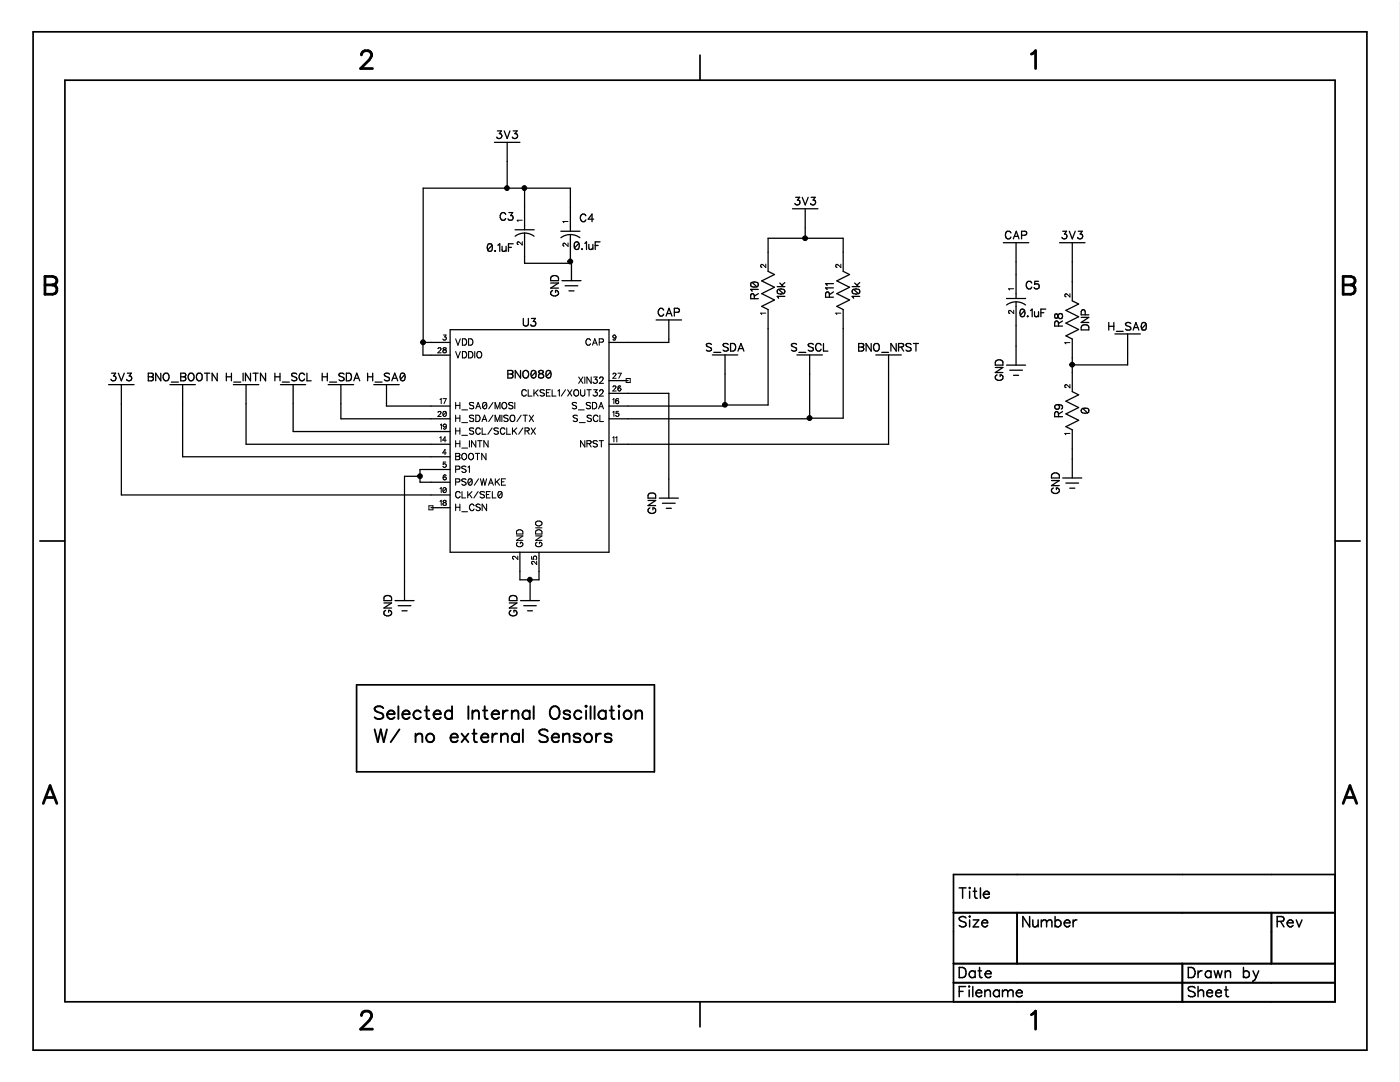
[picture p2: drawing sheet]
<svg xmlns="http://www.w3.org/2000/svg" width="279mm" height="216mm" viewBox="0 0 279 216" stroke-linecap="round" stroke-linejoin="round" font-family="sans-serif">
<g fill="#000" stroke="#000" stroke-width=".2">
<path d="M0 0h279.4v215.9h-279.4z"/>
<circle cx="101.2" cy="37.5" r=".48"/>
<circle cx="104.7" cy="37.5" r=".48"/>
<circle cx="113.8" cy="52.2" r=".49"/>
<circle cx="160.7" cy="47.5" r=".48"/>
<circle cx="84.4" cy="68.3" r=".49"/>
<circle cx="214" cy="72.8" r=".48"/>
<circle cx="83.8" cy="95" r=".48"/>
<circle cx="144.7" cy="80.8" r=".48"/>
<circle cx="161.6" cy="83.4" r=".49"/>
<circle cx="105.8" cy="115.7" r=".48"/>
</g>
<g fill="#fff" stroke="#fff" stroke-width=".2">
<path d="M0 0h279.4v215.9h-279.4z"/>
<path d="M.3 0h278.8v215.9h-278.8z"/>
</g>
<g fill="none" stroke="#000" stroke-width=".38">
<path d="M74.8 145.5l.6 2.6 .6-2.6 .6 2.6 .6-2.6M76.5 141.3a.99 .99 0 0 0-1.7 .2l.2 .4 1.2 .5 .3 .3v.4a1.22 1.22 0 0 1-1.7 0M77.3 142.5a.83 .83 0 0 0 .4 .9 .83 .83 0 0 0 1-.3M77.6 141.9a.68 .68 0 0 1 .8-.1 .68 .68 0 0 1 .3 .7h-1.4zM79.5 140.9v2.6M79.7 145.5l-1.7 2.6M80.3 142.5a.8 .8 0 0 0 .5 .9 .8 .8 0 0 0 .9-.3M80.4 142.2a.71 .71 0 0 1 .8-.4 .71 .71 0 0 1 .5 .7h-1.4zM82.9 146.9l.7-.5 .6 .1 .1 1.6M82.9 146.4v1.7M84 142.2a.83 .83 0 0 0-1.2-.2 .83 .83 0 0 0 0 1.3 .83 .83 0 0 0 1.2-.2M84.8 141.8h.8"/>
<path d="M85.1 140.9v2.1l.2 .3 .4 .2M86.5 142.5a.81 .81 0 0 0 .5 .9 .81 .81 0 0 0 1-.3M86.7 142.2a.69 .69 0 0 1 .8-.4 .69 .69 0 0 1 .5 .7h-1.5zM89.9 147.2a.79 .79 0 0 0 .5 .9 .79 .79 0 0 0 1-.4M90 146.8a.71 .71 0 0 1 .8-.4 .71 .71 0 0 1 .6 .8h-1.5zM90.2 142.2a.81 .81 0 0 0-1.2-.2 .81 .81 0 0 0 0 1.2 .81 .81 0 0 0 1.2-.1M90.2 140.9v2.6M92.1 146.4l1.4 1.7M93.5 140.9v2.6M93.5 146.4l-1.4 1.7M94.3 142.3l.6-.5 .6 .1 .1 1.6M94.3 141.8v1.7"/>
<path d="M94.3 146.4h.8M94.6 145.5v2.1l.1 .4 .5 .1M96 147.2a.79 .79 0 0 0 .5 .8 .79 .79 0 0 0 1-.3M96.1 146.8a.69 .69 0 0 1 .9-.4 .69 .69 0 0 1 .5 .8h-1.5zM96.4 141.8h.8M96.7 140.9v2.1l.2 .3 .5 .2M98.1 142.5a.83 .83 0 0 0 .5 .9 .83 .83 0 0 0 1-.3M98.3 146.4v1.7M98.5 141.9a.68 .68 0 0 1 .8-.1 .68 .68 0 0 1 .3 .7h-1.5zM99.2 146.4a.85 .85 0 0 0-.9 .8M100 146.9l.6-.5 .6 .1 .1 1.6M100 146.4v1.7"/>
<path d="M100.4 141.8v1.7M101.3 141.8a.85 .85 0 0 0-.9 .7M102.2 142.3l.5-.5 .6 .1 .2 1.6M102.2 141.8v1.7M103.6 146.8a.84 .84 0 0 0-1.5 .2 .84 .84 0 0 0 1 1.1l.5-.4M103.6 146.4v1.7M104.4 145.5v2.6M105.7 142.2a.81 .81 0 0 0-1.2-.2 .81 .81 0 0 0 0 1.2 .81 .81 0 0 0 1.2-.1M105.7 141.8v1.7M106.5 140.9v2.6M109.3 145.9a1.08 1.08 0 0 0-1.7 0 .67 .67 0 0 0 .5 .7l1 .4a.63 .63 0 0 1 0 1 1.35 1.35 0 0 1-1.5-.3M110 141.3a.93 .93 0 0 1 1.1-.3 .93 .93 0 0 1 .6 .9 1.19 1.19 0 0 1-.7 1.6 1.29 1.29 0 0 1-1.2-.8 1.29 1.29 0 0 1 .2-1.4z"/>
<path d="M110.1 147.2a.79 .79 0 0 0 .5 .8 .79 .79 0 0 0 .9-.3M110.2 146.8a.69 .69 0 0 1 .9-.4 .69 .69 0 0 1 .4 .8h-1.4zM112.4 146.9l.5-.5 .7 .1 .1 1.6M112.4 146.4v1.7M113.8 142.2a.73 .73 0 0 0-.7-.5 .73 .73 0 0 0-.6 .5l.3 .3 .9 .2 .1 .4a.78 .78 0 0 1-1.3 0M115.8 146.8a.77 .77 0 0 0-1.3 0l.4 .4 .8 .2 .1 .3a.82 .82 0 0 1-1.3 0M116 142.2a.81 .81 0 0 0-1.2-.2 .81 .81 0 0 0 0 1.2 .81 .81 0 0 0 1.2-.1M116.7 146.8a.8 .8 0 0 1 1.3-.1 .8 .8 0 0 1-.3 1.2 .8 .8 0 0 1-1.1-.5zM117 140.8l.1 .1-.1 .2-.2-.2zM117 141.8v1.7M117.9 140.9v2.6M118.7 140.9v2.6"/>
<path d="M119 146.4v1.7M119.9 146.4a.8 .8 0 0 0-.9 .8M120.9 142.2a.83 .83 0 0 0-1.2-.2 .83 .83 0 0 0 0 1.3 .83 .83 0 0 0 1.2-.2M120.9 141.8v1.7M121.7 141.8h.8M122 140.9v2.1l.2 .3 .4 .2M122 146.8a.77 .77 0 0 0-1.3 0l.4 .4 .8 .2 .1 .3a.82 .82 0 0 1-1.3 0M123.5 140.8l.2 .1-.2 .2zM123.5 141.8v1.7M126.8 142.3l.6-.5 .6 .1 .1 1.6M126.8 141.8v1.7"/>
<circle cx="85.9" cy="147.2" r=".85"/>
<circle cx="125.2" cy="142.6" r=".84"/>
</g>
<g fill="none" stroke="#000" stroke-width=".34">
<path d="M6.6 6.3h266.2v203.2h-266.2zM13 16h253.4v183.9h-253.4zM139.7 11v5M8 107.9h5M266.4 107.9h5M71.2 136.7h59.4v17.3h-59.4zM266.4 174.5h-76.1v25.4M139.7 199.9v5M190.3 182.1h76.1M190.3 192.3h76.1M190.3 196.1h76.1M203 182.1v10.2"/>
<path d="M236 192.3v7.6M253.7 182.1v10.2"/>
</g>
<g fill="none" stroke="#000" stroke-width=".25">
<path d="M98.7 28.4h5.1M99.3 26.1h.8l-.4 .6a.51 .51 0 0 1 .3 .8 .51 .51 0 0 1-.9-.2M100.6 26.1l.6 1.5 .6-1.5M101.2 28.4v9.1M102.4 26.1h.8l-.5 .6a.53 .53 0 0 1 .6 .4 .53 .53 0 0 1-.5 .6 .53 .53 0 0 1-.6-.4M104.7 37.5v8.3M158.8 39.4h.8l-.5 .5a.52 .52 0 0 1 .4 .9 .52 .52 0 0 1-.9-.2M160.1 39.4l.6 1.5 .6-1.5M161.9 39.4h.8l-.4 .5a.51 .51 0 0 1 .3 .8 .51 .51 0 0 1-.8-.1M98.2 48.9a.58 .58 0 0 0-.7-.2l-.3 .6 .1 .6M98.2 48.9v1a.48 .48 0 0 1-.4 .3 .48 .48 0 0 1-.5-.3M98.2 48.9l-.9 1"/>
<path d="M98.7 50.1h.2zM99.4 48.9l.3-.3v1.6M100.2 49.1v1l.4 .1 .4-.3M100.9 42.8a.56 .56 0 0 0-.6-.4 .56 .56 0 0 0-.5 .6v.4a.57 .57 0 0 0 .5 .5 .57 .57 0 0 0 .6-.3M101 49.1v1.1M101.5 49.4h.6M101.6 42.4h.7l-.4 .6a.5 .5 0 0 1 .4 .8 .5 .5 0 0 1-.9-.2M102.4 48.6h-.9v1.6M102.8 45.8h3.8M102.8 47.1a3.2 3.2 0 0 1 3.8 0M104.7 46.5v6h9.1v-5.7M109.9 56.5h1.6l-1.6 1h1.6"/>
<path d="M110.2 55.1l.3-.1 .7 .1 .3 .4v.5h-1.6v-.5zM110.3 58a.56 .56 0 0 0-.4 .6 .56 .56 0 0 0 .6 .5h.4a.55 .55 0 0 0 .6-.6 .55 .55 0 0 0-.6-.5v.3M111.9 46.1h3.8M111.9 47.4a3.2 3.2 0 0 1 3.8 0M112.1 56h3.9M112.8 57h2.5M113.5 58h1.1M113.8 46.1v-8.6h-29.3v30.8M113.8 52.2h.2v3.8M115.5 48.6a.47 .47 0 0 0-.4-.4 .47 .47 0 0 0-.5 .4v.9M115.5 48.6l.1 .3a.68 .68 0 0 1-.6 .9l-.4-.3M115.5 48.6l-.9 .9"/>
<path d="M116.1 49.7h.1zM116.7 48.6l.4-.3v1.5M116.9 43.1a.65 .65 0 0 0-.9-.2 .65 .65 0 0 0-.1 1 .52 .52 0 0 0 .5 .4 .52 .52 0 0 0 .5-.4M117.5 48.8l.1 .9 .4 .1 .3-.3M118.3 48.8v1M118.5 43.7h-1.1l.8-1v1.5M118.8 49h.6M119.8 48.3h-1v1.5M150.1 56.3a.54 .54 0 0 0-.2 .8l.2 .1h.9M150.1 56.3h.4a.68 .68 0 0 1 .8 .6l-.3 .3M150.1 56.3l.9 .9M150.5 59.6v-.8l-.3-.2-.3 .1-.1 .9h1.5"/>
<path d="M151.3 58.6l-.8 .5M151.3 57.7h-1.5l.3 .4M155.1 57.2h1.5M155.4 57.7h.3a.68 .68 0 0 1 .9 .6l-.3 .3M155.4 57.7l-.2 .2v.6l.5 .2 .6-.1M155.4 57.7l.9 .9M155.6 56.5l.7 .7M156.6 59.1h-1.5l.3 .4M156.6 56.4l-.6 .5M158.2 41.7h5M160.7 47.5h.1M160.7 41.7v5.8"/>
<path d="M165.5 59.3l-.1-.9-.3-.1-.3 .3v.7h1.5M166.3 58.3l-.8 .5M166.3 57.4h-1.5l.3 .4M166.3 56.6h-1.5l.3 .4M170.1 57.2h1.5M170.3 57.7h.6l.6 .2v.6l-.2 .1M170.3 57.7a.45 .45 0 0 0-.3 .5 .45 .45 0 0 0 .3 .4h1M170.3 57.7l1 .9M170.6 56.5l.7 .7M171.6 59.1h-1.5l.2 .4M171.6 56.4l-.6 .5M200.2 48.4h5.1"/>
<path d="M200.9 59.6h3.8M201.8 46.5a.57 .57 0 0 0-.7-.4 .57 .57 0 0 0-.4 .6v.4a.56 .56 0 0 0 .4 .6 .56 .56 0 0 0 .7-.4M202.2 47.7l.6-1.6 .6 1.6M202.4 47.2h.8M202.8 48.4v11.2M203.9 46.9h.8l.2-.5-.2-.2-.8-.1v1.6M205.9 56.5a.57 .57 0 0 0-.6-.4 .57 .57 0 0 0-.5 .6v.4a.56 .56 0 0 0 .5 .6 .56 .56 0 0 0 .6-.4M207.3 56.1h-.8v.7a.54 .54 0 0 1 .8 0 .54 .54 0 0 1-.1 .8 .54 .54 0 0 1-.8-.2M211.5 48.4h5M212.1 46.1h.8l-.5 .6a.51 .51 0 0 1 .4 .8 .51 .51 0 0 1-.9-.1M213.4 46.1l.6 1.6 .6-1.6M214 48.4v11.6l1.3 .7-2.6 1.2 2.6 1.3-2.6 1.3 2.6 1.2-2.6 1.3 1.3 .6v10.5l1.3 .7-2.6 1.3 2.6 1.2-2.6 1.3 2.6 1.3-2.6 1.2 1.3 .7v9.6"/>
<path d="M215.2 46.1h.8l-.4 .6a.51 .51 0 0 1 .3 .8 .51 .51 0 0 1-.8-.1M21.7 76.8h5.1M22.3 74.5h.8l-.5 .5a.51 .51 0 0 1 .4 .8 .51 .51 0 0 1-.9-.1M23.6 74.5l.6 1.5 .6-1.5M24.2 76.8v22h65.6M25.4 74.5h.8l-.4 .5a.51 .51 0 0 1 .4 .8 .51 .51 0 0 1-.9-.1M29.6 75.2h.7M29.6 74.5h.9l.1 .4-.3 .3 .3 .3-.1 .4-.9 .1zM32.1 74.5v1.5l-1-1.5v1.5M32.9 74.5a.75 .75 0 0 1 .9 .7 .75 .75 0 0 1-.8 .8 .89 .89 0 0 1-.1-1.5zM33.9 76.8h5.1M34.2 76.2h1.4"/>
<path d="M36.1 75.2h.6M36.1 74.5h.9l.1 .4-.4 .3 .4 .3-.1 .4-.9 .1zM36.4 76.8v14.3h53.4M37.8 74.5a.72 .72 0 0 1 1 .7 .72 .72 0 0 1-1 .7l-.3-.5v-.4zM39.3 74.7l.2-.2a.75 .75 0 0 1 .9 .7 .75 .75 0 0 1-.8 .8l-.3-.2-.1-.4zM40.8 74.5h1.1M41.3 74.5v1.5M43.3 74.5v1.5l-1-1.5v1.5M45.2 75.2h1M45.2 74.5v1.5M46.2 74.5v1.5M46.6 76.8h5"/>
<path d="M46.7 76.2h1.3M48.5 74.5v1.5M49.1 76.8v11.8h40.7M50 74.5v1.5l-1-1.5v1.5M50.5 74.5h1M51 74.5v1.5M53 74.5v1.5l-1-1.5v1.5M54.9 75.2h1M54.9 74.5v1.5M55.9 74.5v1.5M56 76.8h5M56.3 76.2h1.4"/>
<path d="M58.5 76.8v9.3h31.3M59.2 74.7l-.4-.2h-.5l-.1 .2 .1 .3 .8 .4 .1 .4a.69 .69 0 0 1-1 0M60.8 74.8a.57 .57 0 0 0-.6-.3 .57 .57 0 0 0-.5 .5v.4a.56 .56 0 0 0 .4 .6 .56 .56 0 0 0 .7-.4M61.3 74.5v1.5h.8M64.3 75.2h1M64.3 74.5v1.5M65.3 74.5v1.5M65.5 76.8h5.1M65.8 76.2h1.4M68 76.8v6.8h21.8M68.7 74.7l-.4-.2h-.5l-.2 .2 .1 .3 .9 .4 .1 .4a.69 .69 0 0 1-1.1 0M69.1 74.5h.5a.81 .81 0 0 1 .6 .7 .81 .81 0 0 1-.6 .8h-.5z"/>
<path d="M70.6 76l.6-1.5 .6 1.5M70.8 75.5h.7M73.4 74.5v1.5M73.4 75.2h1M74.4 74.5v1.5M74.6 76.8h5.1M74.8 76.2h1.4M77.1 76.8v4.2h12.7M77.7 74.7l-.3-.2h-.5l-.2 .2 .1 .3 .8 .3 .1 .5a.67 .67 0 0 1-1 0M78.2 76l.6-1.5 .6 1.5M78.4 75.5h.8M80.8 74.8a.52 .52 0 0 0-.7-.3l-.3 .6 .1 .6"/>
<path d="M80.8 74.8l.1 .3a.68 .68 0 0 1-.6 .9l-.4-.3M80.8 74.8l-.9 .9M89.8 68.3h-5.4v2.6h5.4M89.8 65.8h31.7v44.4h-31.7zM101.3 73.9l1 .1v.5l-.3 .1 .3 .2v.5l-1 .1zM101.3 74.6h.7M103.9 73.9v1.5l-1.1-1.5v1.5M104.4 63.5v1.1a.52 .52 0 0 0 .5 .5 .52 .52 0 0 0 .6-.5v-1.1M104.5 74.1a.54 .54 0 0 1 .9 0l.1 .4a.62 .62 0 0 1-.3 .8 .62 .62 0 0 1-.8-.2zM106 63.5h.8l-.4 .6a.52 .52 0 0 1 .5 .5 .52 .52 0 0 1-.4 .6 .52 .52 0 0 1-.6-.4M106.9 74.2l.1 .3a.63 .63 0 0 1-.6 .9l-.4-.3M106.9 74.2a.48 .48 0 0 0-.4-.3 .48 .48 0 0 0-.5 .3v.9"/>
<path d="M106.9 74.2l-.9 .9M107.6 74a.3 .3 0 0 0 .1 .5l.5 .1a.44 .44 0 0 1 .2 .7l-.6 .1-.3-.3a.74 .74 0 0 1 .8-.7l.1-.3a.58 .58 0 0 0-.8-.1zM109.9 74.2l.1 .3a.68 .68 0 0 1-.6 .9l-.4-.3M109.9 74.2a.48 .48 0 0 0-.4-.3 .48 .48 0 0 0-.5 .3v.9M109.9 74.2l-.9 .9M121.5 78.5h12v20.9M121.5 75.9h3.8M130.9 63.8h5.1M132.5 61.9a.56 .56 0 0 0-.7-.4 .56 .56 0 0 0-.4 .6v.4a.56 .56 0 0 0 .4 .6 .56 .56 0 0 0 .7-.4M132.9 63.1l.6-1.6 .6 1.6M133.1 62.6h.8M133.5 63.8v4.5h-12"/>
<path d="M134.6 62.3h.8l.2-.5-.4-.3h-.6v1.6M142 68.7l-.4-.2-.5 .1-.1 .1 .1 .4 .8 .4 .1 .3a.69 .69 0 0 1-1 0M142.2 70.8h5M142.5 70.3h1.3M144.7 70.8v10.2h-23.2M145.3 68.7l-.4-.2-.5 .1-.1 .1 .1 .4 .8 .4 .1 .3a.69 .69 0 0 1-1 0M145.8 68.5h.5a.81 .81 0 0 1 .5 .8 .81 .81 0 0 1-.5 .8h-.5zM147.3 70.1l.6-1.6 .6 1.6M147.5 69.6h.8M159 68.7l-.4-.2-.5 .1-.2 .1 .1 .3 .8 .4 .2 .4a.67 .67 0 0 1-1.1 0M159 70.8h5.1M159.4 70.3h1.4"/>
<path d="M161.6 70.8v12.8h-40.1M162.3 68.7l-.3-.2-.5 .1-.2 .1 .1 .3 .9 .5v.3a.67 .67 0 0 1-1 0M163.9 68.9a.57 .57 0 0 0-.7-.4 .57 .57 0 0 0-.4 .6v.4a.56 .56 0 0 0 .4 .6 .56 .56 0 0 0 .7-.4M164.3 68.5v1.6h.9M171.4 68.5l.8 .1 .2 .2-.1 .3-.3 .2 .4 .3-.2 .4-.8 .1zM171.4 69.3h.6M173.9 68.5v1.6l-1.1-1.6v1.6M174.6 68.6a.77 .77 0 0 1 .9 .5 .77 .77 0 0 1-.5 1 .82 .82 0 0 1-.7-.6 .82 .82 0 0 1 .3-.9zM174.8 70.8h5.1M176 70.3h1.3M177.3 70.8v17.8h-55.8M178.9 68.5v1.6l-1.1-1.6v1.6"/>
<path d="M179.3 69.3l.9-.1 .1-.4-.1-.2-.9-.1v1.6M179.8 69.3l.5 .8M181.8 68.7l-.4-.2-.5 .1-.1 .1 .1 .4 .8 .3 .1 .4a.69 .69 0 0 1-1 0M182.3 68.5h1M182.8 68.5v1.6M198.6 73.3h1.6l-1.6 1h1.6M198.7 72.1a.83 .83 0 0 1 1.5 .2v.6h-1.6zM199 74.8a.56 .56 0 0 0-.4 .6 .56 .56 0 0 0 .6 .5h.4a.55 .55 0 0 0 .6-.5 .55 .55 0 0 0-.6-.6v.3M200.9 72.9h3.8M200.9 60.9a3.2 3.2 0 0 1 3.8 0M201.5 73.9h2.5M202.3 74.9h1"/>
<path d="M202.8 60.2v12.7M204.5 62a.45 .45 0 0 0-.5-.3 .45 .45 0 0 0-.4 .3v.9M204.5 62l.1 .3a.68 .68 0 0 1-.6 .9l-.4-.3M204.5 62l-.9 .9M205 63.1h.2zM205.7 62l.3-.3v1.5M206.5 62.2v.9l.4 .1 .4-.3M207.3 62.2v1M207.7 62.4h.6M208.7 61.7h-1v1.5M210.6 62.7a.49 .49 0 0 0 .3 .8l.3-.5a.45 .45 0 0 1 .4-.4 .45 .45 0 0 1 .4 .3v.6l-.2 .1a.8 .8 0 0 1-.8-.9zM211.2 65.1v-.9l-.4-.1-.3 .3v.7h1.5"/>
<path d="M212 64.1l-.8 .5M215.8 63.3h1.5l-1.5 1h1.5M216 64.9l.4-.1a.69 .69 0 0 1 .9 .5v.5h-1.5v-.5zM216.6 62.8l-.1-.9-.4-.1-.3 .4v.6h1.5M221.3 64.3v1.6M221.3 65.1h1M222.3 64.3v1.6M222.5 66.6h5.1M222.8 66.1h1.4M225 66.6v6.2h-11M225.7 64.6a.6 .6 0 0 0-1.1 .1l1.1 .7-.2 .4-.5 .1-.4-.2M226.1 65.9l.6-1.6 .6 1.6"/>
<path d="M226.4 65.4h.7M228.7 64.6a.48 .48 0 0 0-.4-.3 .48 .48 0 0 0-.5 .3v1M228.7 64.6v1l-.1 .2h-.6l-.2-.2M228.7 64.6l-.9 1M83.8 95h-3.1v24.8M89.8 93.7h-6v2.5h6M129.3 99.9h1.6l-1.6 1h1.6M129.4 98.6a.86 .86 0 0 1 1.5 .3v.5h-1.6zM131.6 99.4h3.8M144.7 80.8h8.6v-19l-1.3-.7 2.6-1.2-2.6-1.3 2.6-1.3-2.6-1.3 2.6-1.2-1.3-.7v-6.6h15v6.6l1.2 .7-2.5 1.2 2.5 1.3-2.5 1.3 2.5 1.3-2.5 1.2 1.3 .7v21.6h-6.7M209.8 95.9h1.6l-1.6 1h1.6M209.9 94.7a.87 .87 0 0 1 1.5 .2v.5h-1.6z"/>
<path d="M210.2 97.4a.56 .56 0 0 0-.4 .6 .56 .56 0 0 0 .6 .5h.4a.55 .55 0 0 0 .6-.6 .55 .55 0 0 0-.6-.5v.3M211 80.7a.76 .76 0 0 1 1 .6l-.2 .3M211.2 83.1v-.8l-.4-.2-.3 .4v.6h1.5M212 82.1l-.8 .5M212.1 95.4h3.8M212.7 96.4h2.6M213.5 97.4h1M216.1 81.5h.9l.3 .2v.6l-.3 .1M216.1 81.5a.48 .48 0 0 0-.3 .4 .48 .48 0 0 0 .3 .5h.9M216.1 81.5l.9 .9M76.7 119.1a.87 .87 0 0 1 1.4 .2v.5h-1.5zM78.8 119.8h3.8"/>
<path d="M86 101.3h3.8M101.9 119l.7-.2a.58 .58 0 0 1 .6 .5v.5h-1.6v-.5zM103.8 110.2v5.5h3.8v-5.5M103.9 119.8h3.8M105.8 115.7v4.1M129.7 101.3a.56 .56 0 0 0-.4 .7 .56 .56 0 0 0 .6 .4h.4a.55 .55 0 0 0 .6-.5 .55 .55 0 0 0-.6-.6v.4M132.2 100.4h2.5M133 101.4h1M76.6 120.3h1.5l-1.5 1h1.5M77 121.8a.57 .57 0 0 0-.4 .6 .57 .57 0 0 0 .6 .5h.4a.55 .55 0 0 0 .6-.6 .55 .55 0 0 0-.6-.5v.4M79.5 120.9h2.5M80.2 121.9h1"/>
<path d="M101.6 120.3h1.6l-1.6 1h1.6M102 121.8l-.1 .1a.54 .54 0 0 0 0 .9 .73 .73 0 0 0 .9 .1 .73 .73 0 0 0 .3-.9l-.5-.2v.4M104.5 120.9h2.5M105.3 121.9h1"/>
<circle cx="211" cy="81.2" r=".47"/>
</g>
<g fill="none" stroke="#000" stroke-width=".21">
<path d="M90.9 67.6l.5 1.3 .5-1.3M90.9 70.1l.5 1.3 .5-1.3M92.3 67.6h.4a.68 .68 0 0 1 .5 .6 .68 .68 0 0 1-.5 .7h-.4zM92.3 70.1h.4a.68 .68 0 0 1 .5 .7 .68 .68 0 0 1-.5 .6h-.4zM93.5 67.6h.4a.68 .68 0 0 1 .5 .6 .68 .68 0 0 1-.5 .7h-.4zM93.5 70.1h.4a.68 .68 0 0 1 .5 .7 .68 .68 0 0 1-.5 .6h-.4zM94.7 70.1v1.3M95.4 70.2a.62 .62 0 0 1 .8 .6 .62 .62 0 0 1-.8 .6l-.2-.5zM105 78.1a.46 .46 0 0 0-.5-.3 .46 .46 0 0 0-.4 .4 .53 .53 0 0 0 .2 .7 .53 .53 0 0 0 .7 0v-.2M105.4 77.8v1.2h.8M106.6 77.8v1.2M106.8 78.3l.6 .7"/>
<path d="M107.4 77.8l-.8 .8M108.6 77.9l-.3-.1-.5 .1 .1 .3 .7 .5v.2l-.3 .1-.5-.1M109.1 78.4h.4M109.8 77.8h-.7v1.2h.7M110.2 77.8v1.2h.8M111.3 78l.3-.2v1.2M112.9 77.8l-.9 1.2M113.3 77.8l.8 1.2M114.1 77.8l-.8 1.2M114.6 77.9l.2-.1a.62 .62 0 0 1 .7 .5 .62 .62 0 0 1-.6 .7 .75 .75 0 0 1-.3-1.1zM115.5 75.2l.8 1.3M115.9 77.8v.9l.3 .3 .5-.1v-1.1"/>
<path d="M116.3 75.2l-.8 1.3M116.7 75.2v1.3M117.1 77.8h.9M117.6 77.8v1.2M117.9 67.9a.48 .48 0 0 0-.6-.3 .48 .48 0 0 0-.4 .5v.3a.48 .48 0 0 0 .4 .5 .48 .48 0 0 0 .6-.3M118 75.2v1.3l-.9-1.3v1.3M118.2 68.9l.5-1.3 .5 1.3M118.4 68.5h.6M118.5 75.2h.7l-.4 .5a.4 .4 0 0 1 .4 .4 .4 .4 0 0 1-.4 .4l-.4-.3M118.5 77.8h.7l-.4 .4a.4 .4 0 0 1 .4 .4 .4 .4 0 0 1-.4 .4l-.4-.2M119.6 68.3l.8-.1v-.5l-.8-.1v1.3M119.7 78.1l.2-.3h.4l.1 .2-.2 .4-.6 .6h.8"/>
<path d="M119.7 75.5l.1-.2 .3-.1 .3 .4-.8 .9h.8M90.9 80.3v1.3M90.9 82.8v1.3M90.9 85.4v1.3M90.9 87.9v1.3M90.9 90.5h.8l.1 .2-.1 .3-.3 .1 .4 .2-.1 .4h-.8zM90.9 93.6h.8l.1-.4-.1-.2h-.8v1.3M90.9 96.2l.8-.1 .1-.3-.1-.2-.8-.1v1.3M90.9 91.1h.5M90.9 88.5h.9M90.9 80.9h.9M90.9 86h.9"/>
<path d="M90.9 83.4h.9M91.8 80.3v1.3M91.8 82.8v1.3M91.8 85.4v1.3M91.8 87.9v1.3M91.8 98.4a.46 .46 0 0 0-.5-.3 .46 .46 0 0 0-.4 .5v.2a.45 .45 0 0 0 .4 .6 .45 .45 0 0 0 .5-.4M92.2 89.4h1.1M92.2 84.3h1.1M92.2 81.8h1.1M92.2 86.9h1.1M92.2 98.1v1.3h.7M92.4 90.5a.62 .62 0 0 1 .8 .6 .62 .62 0 0 1-.7 .6 .76 .76 0 0 1-.1-1.2z"/>
<path d="M93 93.2l-.3-.2-.5 .2v.2l.8 .4v.3a.51 .51 0 0 1-.8 0M93 95.7l-.3-.2-.5 .2v.3l.8 .3v.3a.51 .51 0 0 1-.8 0M93.3 98.1v1.3M93.4 93.2l.3-.2v1.3M93.6 98.6l.6 .8M93.7 87.9v1.3M93.8 90.5a.59 .59 0 0 1 .7 .6 .59 .59 0 0 1-.7 .6l-.3-.5 .1-.4zM94.2 95.8l-.4-.3a.65 .65 0 0 0-.3 1.1M94.2 95.8v.3a.55 .55 0 0 1-.4 .7l-.3-.2M94.2 95.8l-.7 .8M94.2 98.1l-.9 .8M94.5 80.5l-.3-.2-.5 .2 .1 .3 .5 .1 .2 .3v.2l-.3 .2-.5-.2"/>
<path d="M94.5 83l-.3-.2-.5 .2 .1 .3 .5 .2 .2 .2v.2l-.3 .2-.5-.2M94.5 85.6l-.3-.2-.5 .2 .1 .3 .7 .2v.3a.51 .51 0 0 1-.8 0M94.9 90.5h.8M95 82.8h.4a.68 .68 0 0 1 .4 .7 .68 .68 0 0 1-.4 .6h-.4zM95 87.9v1.3l-.9-1.3v1.3M95 81.6l.4-1.3 .5 1.3M95.1 81.2h.6M95.3 90.5v1.2M95.3 87.9h.9M95.4 98.1l-.8 1.3M95.5 95.5l-.8 1.3M95.8 87.9v1.3"/>
<path d="M95.8 85.7l-.1-.3a.63 .63 0 0 0-.8 .4 .63 .63 0 0 0 .3 .8l.3 .1 .3-.3M95.9 95.5l.3 1.3 .3-1.3 .3 1.3 .3-1.3M96.2 84.1l.5-1.3 .5 1.3M96.2 85.4v1.3h.8M96.4 83.7h.6M96.7 98.3l-.3-.2-.6 .2 .1 .3 .8 .4a.48 .48 0 0 1-.4 .4 .48 .48 0 0 1-.5-.3M97 90.5v1.2l-.9-1.2v1.2M97.1 98.7h.4M97.1 80.5l-.1-.2h-.5l-.1 .2v.8M97.1 80.5l.1 .4a.53 .53 0 0 1-.5 .7l-.3-.3M97.1 80.5l-.7 .8M97.4 87.9v1.3l-.8-1.3v1.3"/>
<path d="M97.5 96.8l.5-1.3 .5 1.3M97.7 96.4h.6M97.8 98.1h-.7v1.3h.7M98.2 85.4l-.8 1.3M98.3 98.1v1.3h.7M98.4 80.3l-.9 1.3M98.4 82.8l-.9 1.3M98.8 81.6v-1.3l.5 1.3 .5-1.3v1.3M98.8 84.1v-1.3l.5 1.3 .5-1.3v1.3M98.8 95.5v1.3M99.1 96.1l.6 .7M99.4 85.6l-.3-.2-.5 .2 .1 .3 .7 .2v.3a.51 .51 0 0 1-.8 0"/>
<path d="M99.7 95.5l-.9 .9M100.1 96.1h.5M100.2 98.3l-.5-.2a.65 .65 0 0 0-.3 1M100.2 98.3v.3a.55 .55 0 0 1-.5 .8l-.3-.3M100.2 82.8v1.3M100.2 98.3l-.8 .8M100.3 80.5l.1-.2a.59 .59 0 0 1 .8 .6 .59 .59 0 0 1-.8 .6l-.2-.4zM100.8 85.7l-.2-.3a.63 .63 0 0 0-.8 .4 .63 .63 0 0 0 .3 .8l.4 .1 .3-.3M100.9 95.5h-.8v1.3h.8M101.1 85.4v1.3h.8M101.4 83l-.3-.2-.6 .2 .2 .3 .7 .4v.2l-.3 .2-.6-.2M101.9 83l.1-.1a.62 .62 0 0 1 .8 .5 .62 .62 0 0 1-.6 .7l-.3-.2-.1-.3z"/>
<path d="M102.3 85.4v1.3M102.4 80.5l-.3-.2-.6 .2 .1 .2 .7 .4 .1 .3-.3 .2-.6-.2M102.6 85.9l.5 .8M102.7 80.3v1.3M103.1 85.4l-.8 .8M104 82.8l-.8 1.3M104.4 85.4l-.9 1.3M104.4 82.8h.8M104.8 86l.7-.1 .1-.3-.1-.2h-.7v1.3M104.8 82.8v1.3M105.2 86l.4 .7M105.6 82.8l.9 1.3"/>
<path d="M106 85.4l.8 1.3M106.5 82.8l-.9 1.3M106.8 85.4l-.8 1.3M115.1 80.5l-.3-.2-.6 .2 .1 .2 .7 .4 .1 .3-.3 .2-.6-.2M115.2 83l-.3-.2-.5 .2 .1 .3 .7 .4v.2l-.3 .2-.5-.2M115.4 81.8h1.2M115.6 84.3h1.2M116.7 87.9v1.3l-.8-1.3v1.3M117.1 88.5h.8l.1-.4-.1-.1-.8-.1v1.3M117.6 88.5l.4 .7M117.9 80.5l-.3-.2-.6 .2 .1 .2 .7 .4 .1 .3-.3 .2-.6-.2M118 83l-.3-.2-.5 .2v.3l.8 .4v.2l-.3 .2-.5-.2"/>
<path d="M118.2 80.3h.5a.68 .68 0 0 1 .4 .6 .68 .68 0 0 1-.4 .7h-.5zM119.2 88.1l-.3-.2-.5 .2v.2l.8 .4v.3a.51 .51 0 0 1-.8 0M119.3 83.1l-.1-.2a.6 .6 0 0 0-.8 .6 .6 .6 0 0 0 .8 .5l.1-.2M119.5 81.6l.5-1.3 .4 1.3M119.6 87.9h.8M119.7 81.2h.6M119.7 82.8v1.3h.7M120 87.9v1.3M90.9 100.6v1.3M90.9 101.2h.9M91.8 100.6v1.3M92.2 102.1h1.1"/>
<path d="M94.6 100.9l-.2-.2a.61 .61 0 0 0-.7 .2 .61 .61 0 0 0 .1 .8l.5 .2 .3-.3M95.8 100.8a.46 .46 0 0 0-.4-.2 .46 .46 0 0 0-.4 .3l.8 .5v.3a.51 .51 0 0 1-.8 0M97.1 100.6v1.3l-.9-1.3v1.3M103.1 106.9h1.3l-1.3 .9h1.3M103.1 106a.72 .72 0 0 1 1.3 .1v.5h-1.3zM103.4 108.2l-.3 .2a.63 .63 0 0 0 .4 .7 .63 .63 0 0 0 .8-.2l.1-.4-.3-.3h-.3v.3M106.9 106.9h1.3l-1.3 .9h1.3M106.9 105.3h1.3M106.9 104.2l.5-.2 .7 .2a.61 .61 0 0 1-.3 .7 .61 .61 0 0 1-.7-.1l-.2-.2zM106.9 106a.72 .72 0 0 1 1.3 .1v.5h-1.3zM107.2 108.2l-.3 .2a.62 .62 0 0 0 .6 .7 .62 .62 0 0 0 .7-.6l-.4-.3h-.1v.3"/>
</g>
<g fill="none" stroke="#000" stroke-width=".2">
<path d="M104.2 48.2v.7l-.7-.6-.3 .1 .1 .3 .1 .1M104.2 43.9h-1l.2 .3M113.4 48.5v.6l-.8-.6-.2 .2v.3l.2 .1M113.4 44.2h-1l.1 .2M152.8 52.7v.7l-.8-.7-.2 .5 .3 .1M167.8 52.7v.7l-.8-.7-.2 .5 .2 .1M202.3 57.6h-1l.2 .3M212.7 59.2h.1M213.5 58.6v.7l-.7-.7-.3 .2 .1 .3 .1 .1M87.4 69.6l.4-.2 .2 .3-.6 .7h.7M87.8 79.7l.3-.2v1.1M88.4 79.5h.7l-.5 1.1"/>
<path d="M88.5 66.8h.5l-.3 .4a.34 .34 0 0 1 .4 .3 .34 .34 0 0 1-.3 .4 .34 .34 0 0 1-.4-.3M88.5 69.4v.3l.4 .1a.31 .31 0 0 1 .1 .5 .31 .31 0 0 1-.5 0 .31 .31 0 0 1 .2-.5l.3-.1v-.3zM122.3 79.7l.2-.2v1.1M122.3 74.7l.1-.2h.3l.2 .3-.6 .7h.7M122.3 77.2l.2-.2 .4 .2-.6 .8h.7M122.9 67.2l-.1 .6-.3 .1-.2-.2M123.3 77.7l.3 .3M123.3 74.5h.7l-.5 1M123.4 79.7l-.3-.2a.47 .47 0 0 0-.2 .7M123.6 78h.1M123.6 77.4h.1M123.6 77.4l-.3 .3"/>
<path d="M123.7 77.4l.3 .3-.3 .3M123.9 77.1l-.3-.1a.47 .47 0 0 0-.3 .7M125 75.5h.8v.8h-.8zM152.8 62.5h-1l.2 .2M167.8 62.5h-1l.2 .2M202.3 61.9v.7l-.6-.6a.29 .29 0 0 0-.4 .1 .29 .29 0 0 0 .2 .4M212.7 77.3h.1M213.5 76.7v.7l-.7-.6-.3 .2 .1 .3h.1M213.5 68.4h-1l.2 .2M87.4 82.3l.4-.2 .2 .2-.6 .8h.7M87.4 82.3h.1M87.8 87.3l.2-.1v1"/>
<path d="M87.8 97.5l.3-.2v1M87.9 84.8l.2-.2v1M88.5 99.9v.3l.6 .3a.31 .31 0 0 1-.4 .3 .31 .31 0 0 1-.1-.5l.3-.1 .1-.2-.2-.2zM89 92.2h-.5l-.1 .5a.36 .36 0 0 1 .6-.1 .36 .36 0 0 1-.1 .6 .36 .36 0 0 1-.5-.2M89 82.3l-.1 .7-.2 .1-.3-.2M89 97.5l-.1 .8h-.2l-.3-.2M89 94.9l-.3-.2a.52 .52 0 0 0-.3 .7M89 82.3l-.1-.2h-.4l-.1 .8M89 97.5l-.2-.2-.3 .1-.1 .7M89 97.5l-.6 .6M89 82.3l-.6 .6M89.1 85a.49 .49 0 0 1-.4 .6l-.2-.1"/>
<path d="M89.1 87.8h-.8l.5-.6v1M89.1 90.4h-.8l.5-.7v1M122.3 87.3l.2-.1v1M122.3 82.3l.2-.2v1M122.9 87.3l.2-.1v1M123.4 82.1h-.4l-.1 .4a.36 .36 0 0 1 .6 .1 .36 .36 0 0 1-.1 .5 .36 .36 0 0 1-.5-.2M213.5 86.5h-1l.2 .2M85.6 100.9h.8v.8h-.8zM87.8 100l.3-.2v1M103.3 111v.6l-.5-.5-.3-.1-.2 .2v.2l.2 .2M106.1 111v.5l.5 .1a.36 .36 0 0 1-.1-.6 .36 .36 0 0 1 .6 .1 .36 .36 0 0 1-.2 .5M106.3 112.6h.1"/>
<path d="M107.1 112v.6l-.7-.6-.3 .2 .2 .4"/>
<circle cx="122.6" cy="67.1" r=".32"/>
<circle cx="88.8" cy="95.5" r=".32"/>
<circle cx="88.8" cy="84.9" r=".3"/>
<circle cx="123.2" cy="80.2" r=".33"/>
</g>
<path d="M72.1 11a.88 .88 0 0 1 .7-.9h.7a.87 .87 0 0 1 .5 1.4l-2 2.2h2.3M205.8 10.8l.9-.7v3.6M9 55.2h1.5l.5 .1a.82 .82 0 0 1 0 1.4l-.5 .2a.93 .93 0 0 1 .9 .9 .93 .93 0 0 1-.9 .9h-1.5zM9 56.9h1.5M268.1 55.2h1.5l.5 .1a.82 .82 0 0 1 0 1.4l-.5 .2a.93 .93 0 0 1 .9 .9 .93 .93 0 0 1-.9 .9h-1.5zM268.1 56.9h1.5M9.1 159.1h1.7M268.6 159.1h1.7M8.6 160.3l1.4-3.5 1.3 3.5M268.1 160.3l1.3-3.5 1.4 3.5M72.1 202.6a.88 .88 0 0 1 .7-.8h.7a.89 .89 0 0 1 .5 1.4l-2 2.2h2.3M205.8 202.5l.9-.7v3.6" fill="none" stroke="#000" stroke-width=".55"/>
<g fill="none" stroke="#000" stroke-width=".3">
<path d="M191.4 177.2h1.4M192.1 177.2v2M193.5 177.1l.1 .1-.1 .1zM193.5 177.8v1.4M194.2 177.8h.7M194.5 177.2v1.6l.1 .3 .4 .1M195.7 177.2v2M196.3 178.4a.66 .66 0 0 0 .3 .8 .66 .66 0 0 0 .8-.3M196.6 178a.55 .55 0 0 1 .5-.1 .55 .55 0 0 1 .3 .5h-1.1zM191.4 193h.7a1.09 1.09 0 0 1 .7 1.1 1.09 1.09 0 0 1-.7 1h-.7zM191.4 197.8h.8M192.7 196.8h-1.3v2.1"/>
<path d="M192.8 183.2a.76 .76 0 0 0-.8-.3 .76 .76 0 0 0-.6 .5l.2 .3 1 .4a.5 .5 0 0 1 0 .7 .91 .91 0 0 1-1.2-.1M193.3 196.8h.2zM193.4 197.5v1.4M193.5 183.6v1.4M193.5 182.8l.1 .1-.1 .1zM194.1 196.8v2.1M194.2 183.6h1.1l-1.1 1.4h1.1M194.6 194a.66 .66 0 0 0-1-.1 .66 .66 0 0 0 0 1 .66 .66 0 0 0 1-.1M194.6 193.7v1.4M194.8 198.1a.64 .64 0 0 0 .3 .7 .64 .64 0 0 0 .8-.2M194.9 197.8a.56 .56 0 0 1 .6-.3 .56 .56 0 0 1 .4 .6h-1.1zM195.2 193.7h.7"/>
<path d="M195.5 193v1.7l.1 .3 .4 .1M195.9 184.1a.66 .66 0 0 0 .4 .8 .66 .66 0 0 0 .8-.2M196 183.9a.56 .56 0 0 1 .7-.3 .56 .56 0 0 1 .4 .5h-1.2zM196.6 197.5v1.4M196.6 197.9l.5-.4 .4 .2 .2 .2v1M196.6 194.3a.66 .66 0 0 0 .4 .7 .66 .66 0 0 0 .8-.2M196.9 193.8a.55 .55 0 0 1 .6 0 .55 .55 0 0 1 .3 .5h-1.2zM199.4 197.8a.66 .66 0 0 0-.9-.1 .66 .66 0 0 0 0 1 .66 .66 0 0 0 .9-.1M199.4 197.5v1.4M200.1 197.9l.4-.4 .5 .2 .1 .2M200.1 197.5v1.4M201.1 197.9l.5-.4 .5 .2 .1 1.2"/>
<path d="M201.1 197.9v1M202.8 198.1a.66 .66 0 0 0 .4 .7 .66 .66 0 0 0 .8-.2M202.9 197.8a.58 .58 0 0 1 .7-.3 .58 .58 0 0 1 .4 .6h-1.2zM205.5 182.9v2.1l-1.4-2.1v2.1M206.1 183.6l.1 1.2 .5 .2 .5-.5M207.2 183.6v1.4M207.8 184l.5-.4 .5 .1 .1 .3M207.8 183.6v1.4M208.9 184l.5-.4 .4 .1 .1 1.3M208.9 184v1M210.6 183.9a.66 .66 0 0 1 .9-.1 .66 .66 0 0 1 0 .9 .66 .66 0 0 1-.9 0M210.6 182.9v2.1"/>
<path d="M212.4 184.1a.64 .64 0 0 0 .4 .8 .64 .64 0 0 0 .7-.2M212.5 183.9a.56 .56 0 0 1 .6-.3 .56 .56 0 0 1 .4 .5h-1.1zM214.2 183.6v1.4M214.9 183.6a.72 .72 0 0 0-.7 .5M237.2 193h.6a1.09 1.09 0 0 1 .7 1.1 1.09 1.09 0 0 1-.7 1h-.6zM238.5 197.1a.75 .75 0 0 0-.7-.3 .75 .75 0 0 0-.6 .6l.1 .3 1 .3 .2 .6a.99 .99 0 0 1-1.3 0M239.1 193.7v1.4M239.1 196.8v2.1M239.1 197.9l.5-.4 .5 .2 .1 .2v1M239.9 193.7a.73 .73 0 0 0-.8 .6M240.8 198.1a.63 .63 0 0 0 .4 .8 .63 .63 0 0 0 .8-.3M240.9 197.8a.56 .56 0 0 1 .7-.3 .56 .56 0 0 1 .4 .6h-1.2z"/>
<path d="M241.7 194a.65 .65 0 0 0-1-.1 .65 .65 0 0 0 0 1 .65 .65 0 0 0 1-.1M241.7 193.7v1.4M242.3 193.7l.4 1.4 .4-1.4 .4 1.4 .4-1.4M242.6 198.1a.64 .64 0 0 0 .4 .7 .64 .64 0 0 0 .8-.2M242.7 197.8a.56 .56 0 0 1 .7-.3 .56 .56 0 0 1 .4 .6h-1.2zM244.4 197.5h.7M244.5 194.1a.63 .63 0 0 1 1-.3l.1 1.3M244.5 193.7v1.4M244.7 196.8v1.7l.1 .3 .4 .1M248.2 194a.66 .66 0 0 1 .9-.1 .66 .66 0 0 1 0 1 .66 .66 0 0 1-.9-.1M248.2 193v2.1M250.1 193.7l.6 1.4"/>
<path d="M250.7 195.1l-.3 .4-.4 .3M251.2 193.7l-.5 1.4M254.9 183.9l1.2-.1 .1-.3v-.4l-.4-.2h-.9v2.1M255.6 183.9l.6 1.1M256.9 184.1a.66 .66 0 0 0 .4 .8 .66 .66 0 0 0 .8-.2M257.2 183.7a.55 .55 0 0 1 .6-.1 .55 .55 0 0 1 .3 .5h-1.2zM258.7 183.6l.5 1.4 .6-1.4"/>
</g>
<g font-size="5.9">
<text x="71.7" y="14.8">2</text>
<text x="205.5" y="14.8">1</text>
<text x="8.7" y="59.8">B</text>
<text x="267.8" y="59.8">B</text>
<text x="8.4" y="161.4">A</text>
<text x="267.8" y="161.4">A</text>
<text x="71.7" y="206.4">2</text>
<text x="205.5" y="206.4">1</text>
</g>
<g font-size="4.2">
<text x="74.6" y="144.3">Selected Internal Oscillation</text>
<text x="74.6" y="148.9">W/ no external Sensors</text>
</g>
<g font-size="3.4">
<text x="191.3" y="179.8">Title</text>
<text x="191.3" y="185.6">Size</text>
<text x="204" y="185.6">Number</text>
<text x="254.7" y="185.6">Rev</text>
<text x="191.3" y="195.7">Date</text>
<text x="237" y="195.7">Drawn by</text>
<text x="191.3" y="199.5">Filename</text>
<text x="237" y="199.5">Sheet</text>
</g>
<g font-size="2.5">
<text x="99" y="28.1">3V3</text>
<text x="158.5" y="41.3">3V3</text>
<text x="99.7" y="44.4">C3</text>
<text x="115.7" y="44.7">C4</text>
<text x="97.1" y="50.6">0.1uF</text>
<text x="114.5" y="50.3">0.1uF</text>
<text x="200.5" y="48.1">CAP</text>
<text x="211.8" y="48.1">3V3</text>
<text x="111.9" y="59.2" transform="rotate(-90 111.9 59.2)">GND</text>
<text x="151.8" y="59.7" transform="rotate(-90 151.8 59.7)">R10</text>
<text x="157.1" y="59.6" transform="rotate(-90 157.1 59.6)">10k</text>
<text x="166.8" y="59.4" transform="rotate(-90 166.8 59.4)">R11</text>
<text x="172.1" y="59.6" transform="rotate(-90 172.1 59.6)">10k</text>
<text x="204.7" y="58.1">C5</text>
<text x="104.3" y="65.5">U3</text>
<text x="131.2" y="63.5">CAP</text>
<text x="203.4" y="63.7">0.1uF</text>
<text x="212.5" y="65.2" transform="rotate(-90 212.5 65.2)">R8</text>
<text x="217.8" y="65.9" transform="rotate(-90 217.8 65.9)">DNP</text>
<text x="140.8" y="70.5">S_SDA</text>
<text x="157.8" y="70.5">S_SCL</text>
<text x="171.2" y="70.5">BNO_NRST</text>
<text x="221.2" y="66.4">H_SA0</text>
<text x="22" y="76.4">3V3</text>
<text x="29.5" y="76.4">BNO_BOOTN H_INTN H_SCL H_SDA H_SA0</text>
<text x="101.2" y="75.9">BNO080</text>
<text x="200.6" y="76" transform="rotate(-90 200.6 76)">GND</text>
<text x="212.5" y="83.3" transform="rotate(-90 212.5 83.3)">R9</text>
<text x="217.8" y="82.6" transform="rotate(-90 217.8 82.6)">0</text>
<text x="211.9" y="98.6" transform="rotate(-90 211.9 98.6)">GND</text>
<text x="131.3" y="102.6" transform="rotate(-90 131.3 102.6)">GND</text>
<text x="78.6" y="123" transform="rotate(-90 78.6 123)">GND</text>
<text x="103.6" y="123" transform="rotate(-90 103.6 123)">GND</text>
</g>
<g font-size="2.1">
<text x="90.8" y="69.3">VDD</text>
<text x="90.8" y="71.8">VDDIO</text>
<text x="116.8" y="69.3">CAP</text>
<text x="115.4" y="76.9">XIN32</text>
<text x="90.8" y="82">H_SA0/MOSI</text>
<text x="104" y="79.4">CLKSEL1/XOUT32</text>
<text x="114.1" y="82">S_SDA</text>
<text x="90.8" y="89.6">H_INTN</text>
<text x="90.8" y="87">H_SCL/SCLK/RX</text>
<text x="90.8" y="84.5">H_SDA/MISO/TX</text>
<text x="114.3" y="84.5">S_SCL</text>
<text x="115.8" y="89.6">NRST</text>
<text x="90.8" y="92.1">BOOTN</text>
<text x="90.8" y="94.7">PS1</text>
<text x="90.8" y="97.2">PS0/WAKE</text>
<text x="90.8" y="99.7">CLK/SEL0</text>
<text x="90.8" y="102.3">H_CSN</text>
<text x="104.7" y="109.2" transform="rotate(-90 104.7 109.2)">GND</text>
<text x="108.5" y="109.2" transform="rotate(-90 108.5 109.2)">GNDIO</text>
</g>
<g font-size="1.7">
<text x="104.5" y="44.3" transform="rotate(-90 104.5 44.3)">1</text>
<text x="113.7" y="44.5" transform="rotate(-90 113.7 44.5)">1</text>
<text x="104.5" y="49" transform="rotate(-90 104.5 49)">2</text>
<text x="113.7" y="49.2" transform="rotate(-90 113.7 49.2)">2</text>
<text x="153.2" y="53.5" transform="rotate(-90 153.2 53.5)">2</text>
<text x="168.1" y="53.5" transform="rotate(-90 168.1 53.5)">2</text>
<text x="202.6" y="57.9" transform="rotate(-90 202.6 57.9)">1</text>
<text x="213.8" y="59.3" transform="rotate(-90 213.8 59.3)">2</text>
<text x="153.2" y="62.8" transform="rotate(-90 153.2 62.8)">1</text>
<text x="168.1" y="62.8" transform="rotate(-90 168.1 62.8)">1</text>
<text x="202.6" y="62.6" transform="rotate(-90 202.6 62.6)">2</text>
<text x="87.3" y="70.7">28</text>
<text x="88.3" y="68.2">3</text>
<text x="122.2" y="68.2">9</text>
<text x="213.8" y="68.7" transform="rotate(-90 213.8 68.7)">1</text>
<text x="122.2" y="75.8">27</text>
<text x="213.8" y="77.5" transform="rotate(-90 213.8 77.5)">2</text>
<text x="87.3" y="83.4">20</text>
<text x="87.7" y="80.9">17</text>
<text x="122.2" y="83.4">15</text>
<text x="122.2" y="80.9">16</text>
<text x="122.2" y="78.3">26</text>
<text x="87.7" y="88.5">14</text>
<text x="87.8" y="85.9">19</text>
<text x="122.2" y="88.5">11</text>
<text x="213.8" y="86.8" transform="rotate(-90 213.8 86.8)">1</text>
<text x="88.3" y="91">4</text>
<text x="88.3" y="93.6">5</text>
<text x="87.7" y="98.6">10</text>
<text x="87.7" y="101.2">18</text>
<text x="88.4" y="96.1">6</text>
<text x="103.6" y="111.7" transform="rotate(-90 103.6 111.7)">2</text>
<text x="107.4" y="112.7" transform="rotate(-90 107.4 112.7)">25</text>
</g>
</svg>
